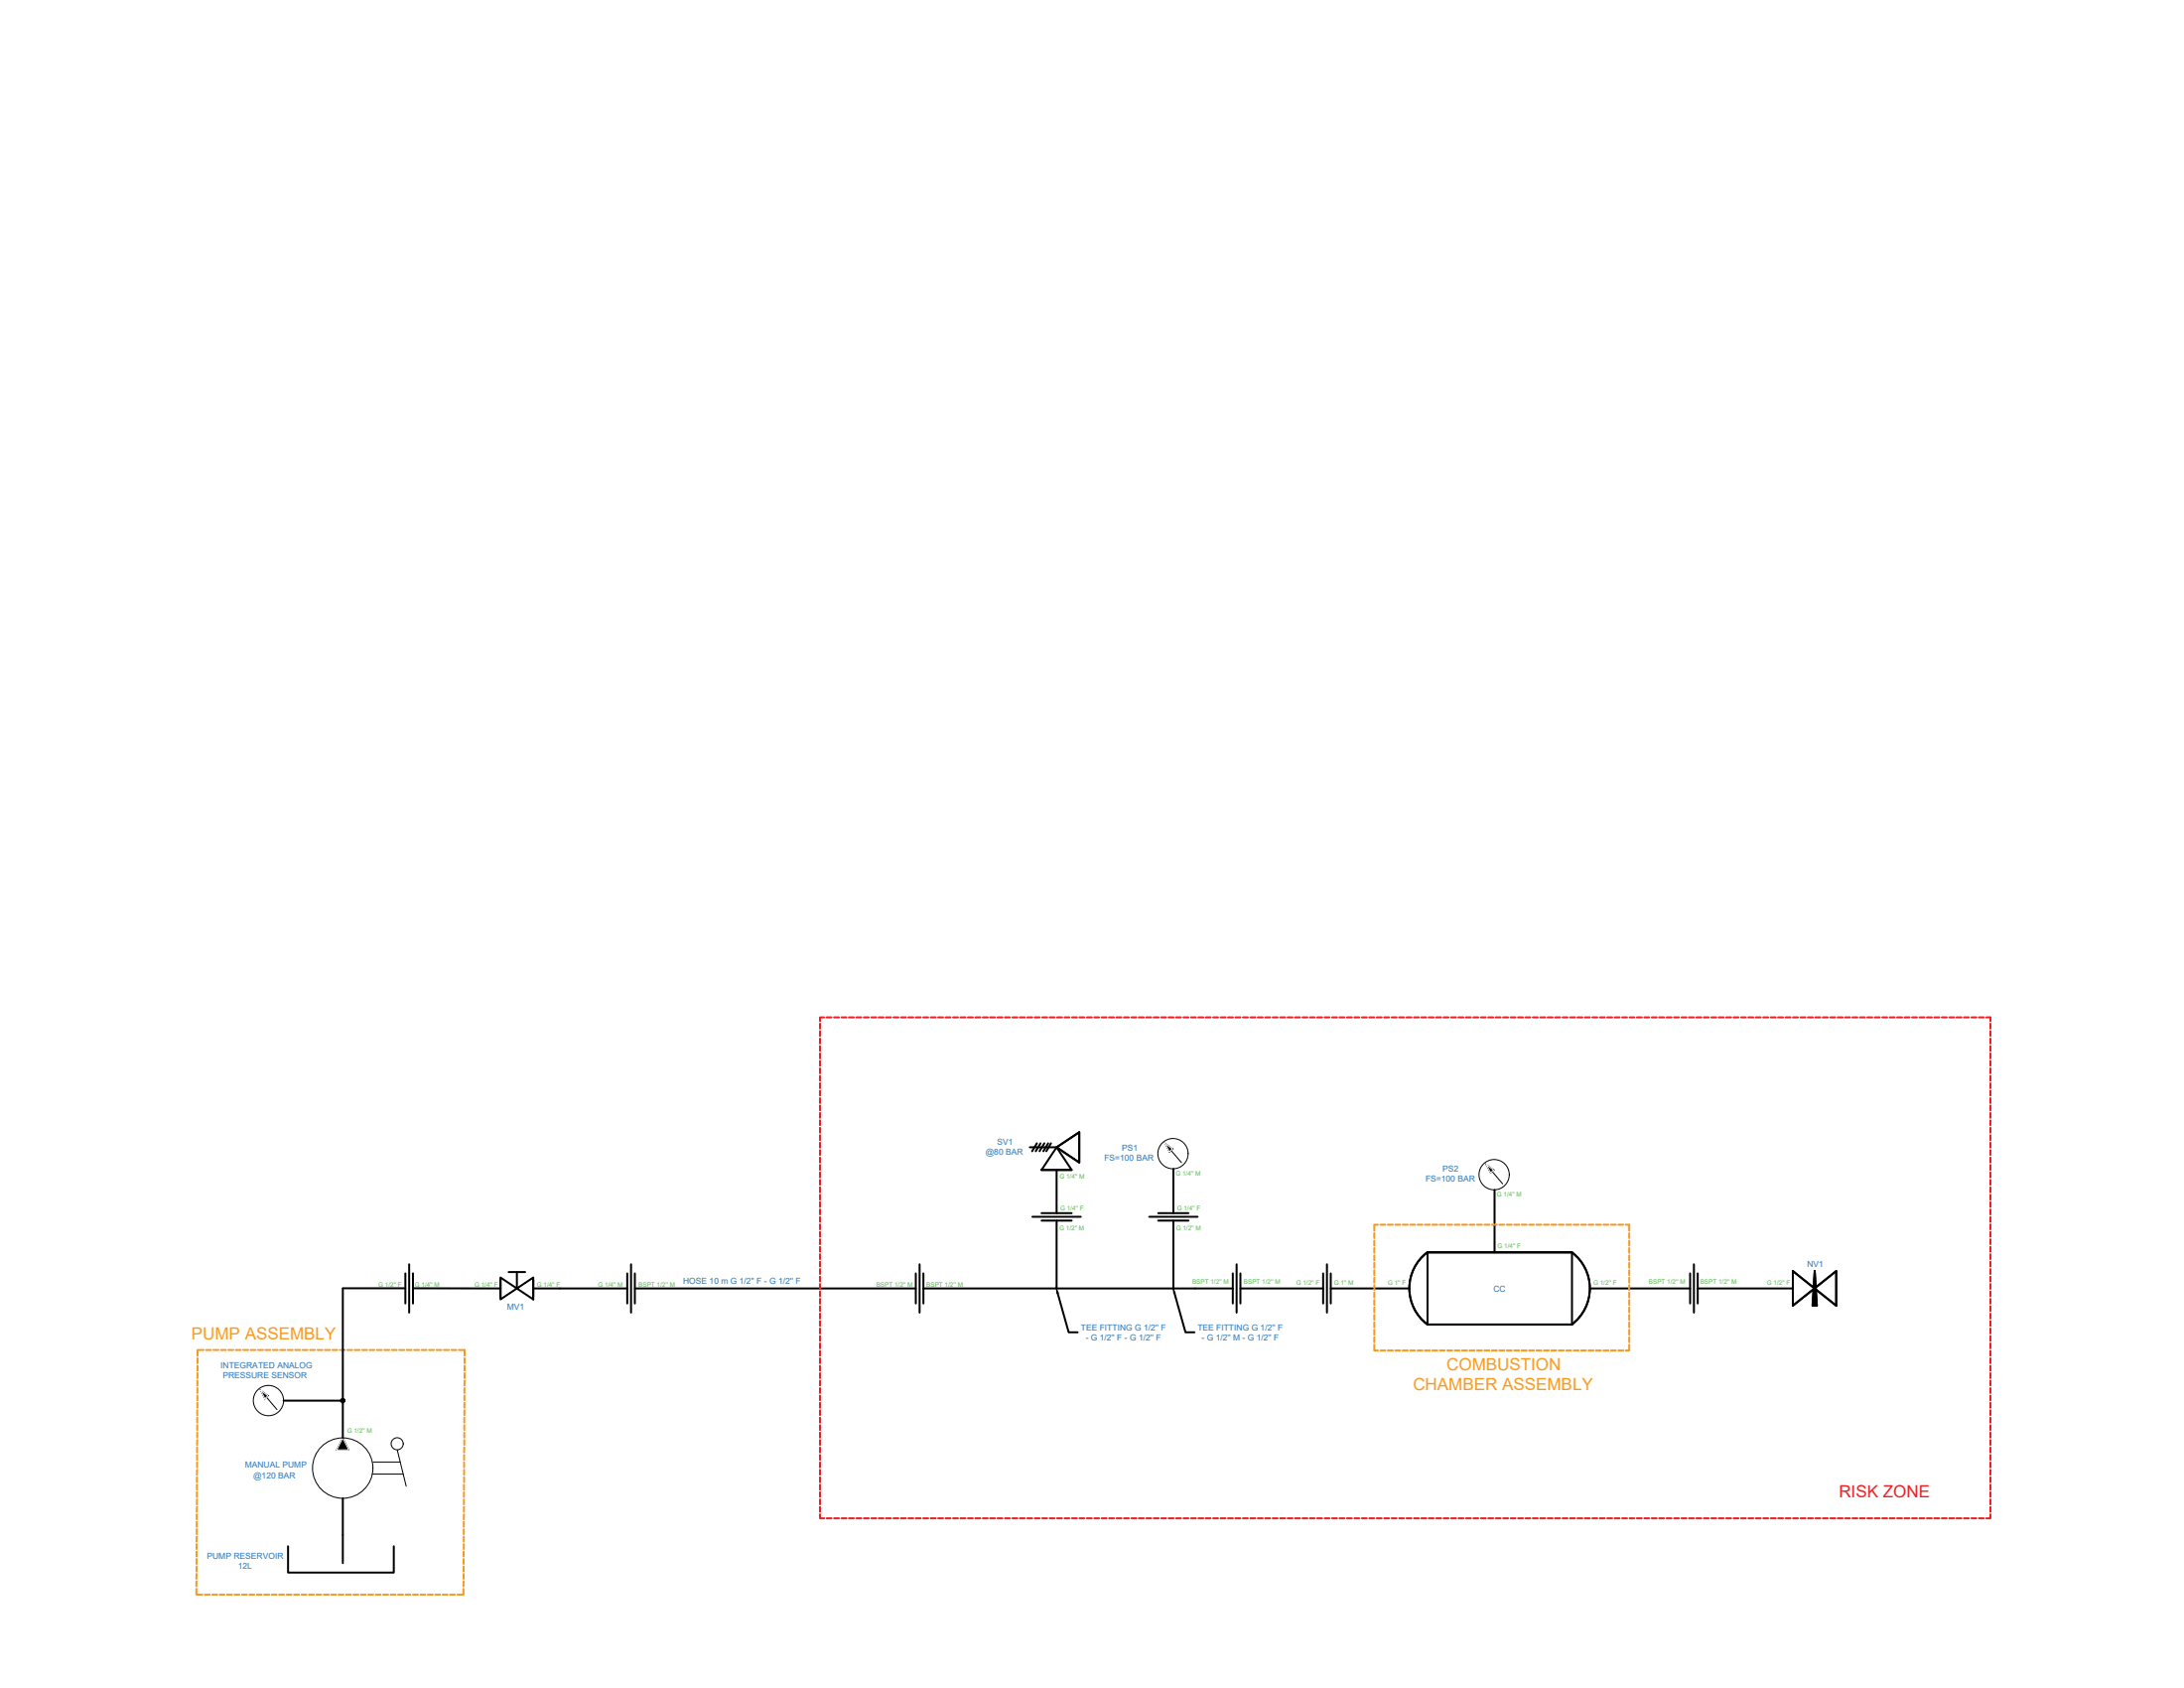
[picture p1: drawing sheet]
<svg xmlns="http://www.w3.org/2000/svg" width="279mm" height="216mm" viewBox="0 0 279 216" stroke-linecap="round" stroke-linejoin="round" font-family="sans-serif">
<!-- layer: 0 -->
<g fill="none" stroke="#000" stroke-width=".25">
<path d="M131.7 146.7h3.5M132.7 146.2l-.7 1M133.1 146.2l-.6 1M133.2 149.6h3.9M133.6 146.2l-.6 1M134.1 146.2l-.6 1M134.5 146.2l-.6 1M135.2 146.7l2.9-1.9v3.9zM135.2 146.7l1.9 2.9h-3.9zM135.2 149.6v5.6M135.2 156.1v8.7M150.1 149.5v5.7"/>
<path d="M150.1 156.1v8.7M191.2 152.2v8M43.9 164.8h8M52.8 164.8h11.2M66.1 164.8h.1M68.2 164.8h3.4M135.3 165.4l1.4 5h1.2M150.2 165.4l1.5 5h1.1M152.9 164.8h4.8M158.7 164.8h10.6M170.2 164.8h10.1M203.4 164.8h12.8"/>
<path d="M217.2 164.8h12.2"/>
</g>
<!-- layer: WIRES -->
<path d="M36.3 179.1h7.6M43.9 164.8v19.1M71.6 164.8h8.6M81.2 164.8h36M118.1 164.8h34.8M43.9 191.6v4.7" fill="none" stroke="#000" stroke-width=".25"/>
<!-- layer: SYMS -->
<g fill="none" stroke="#000" stroke-width=".25">
<path d="M132.1 155.6h6.2M133.2 155.2h3.9M133.2 156.1h3.9M147 155.6h6.2M148.2 155.2h3.8M148.2 156.1h3.8M51.9 162.9v3.8M52.3 161.7v6.2M52.8 162.9v3.8M64 163.4l4.2 2.8v-2.8l-4.2 2.8zM64 163.7v2.1M65.1 162.7h2.1"/>
<path d="M66.1 162.7v2.1M68.2 163.7v2.1M80.2 162.9v3.8M80.7 161.7v6.2M81.2 162.9v3.8M117.2 162.9v3.8M117.6 161.7v6.2M118.1 162.9v3.8M157.7 162.9v3.8M158.2 161.7v6.2M158.7 162.9v3.8M169.3 162.9v3.8"/>
<path d="M169.8 161.7v6.2M170.2 162.9v3.8M182.6 160.2a5.8 5.8 0 0 0 0 9.2M182.6 160.2v9.2h18.5M182.6 169.4h18.5M201.1 160.2a5.8 5.8 0 0 1 0 9.2M201.1 160.2h-18.5h18.5M201.1 160.2v9.2M216.2 162.9v3.8M216.7 161.7v6.2M217.2 162.9v3.8M229.4 162.6l2.7 2.2-2.7 2.2z"/>
<path d="M229.4 167v-4.4l5.5 4.4M229.4 167l5.5-4.4v4.4M232.1 164.8l2.8-2.2v4.4zM232.2 162.6l.2 4.4h-.5zM36.9 197.8v3.3h13.5v-3.3M43.9 196.3v3.6"/>
<circle cx="43.8" cy="179.1" r=".07"/>
<circle cx="43.8" cy="179.1" r=".22"/>
<circle cx="43.8" cy="179.1" r=".14"/>
</g>
<g fill="none" stroke="#000" stroke-width=".13">
<path d="M149.1 146.3l2.1 2.4M149.1 146.3l.9 .6-.4 .4zM190.1 148.9l2.1 2.5M190.1 148.9l1 .7-.4 .4zM33.3 177.8l2.1 2.5M33.3 177.8l1 .7-.4 .4zM43.9 183.9l.7 1.6h-1.5zM47.6 188.5h4M47.7 187h3.5M50.8 185.5l1.2 4.6"/>
<circle cx="150.1" cy="147.6" r="1.94"/>
<circle cx="191.1" cy="150.2" r="1.94"/>
<circle cx="34.3" cy="179.1" r="1.94"/>
<circle cx="43.8" cy="187.8" r="3.9"/>
<circle cx="50.8" cy="184.7" r=".77"/>
</g>
<g fill="#000" stroke="#000" stroke-width=".13">
<path d="M43.9 183.9l.7 1.6h-1.5z"/>
<path d="M149.1 146.3l.9 .6h-.6zM149.4 146.9l.2 .4 .4-.4z"/>
<path d="M190.1 148.9l1 .7h-.6zM190.5 149.6l.2 .4 .4-.4z"/>
<path d="M33.3 177.8l1 .7h-.6zM33.7 178.5l.2 .4 .4-.4z"/>
<path d="M232.2 162.6v4.4h-.3zM232.2 162.6v4.4h.2z"/>
</g>
<path d="M149.1 146.3l.9 .6-.4 .4zM190.1 148.9l1 .7-.4 .4zM33.3 177.8l1 .7-.4 .4zM43.9 183.9l.7 1.6h-1.5z" fill="none" stroke="#fafafa" stroke-width=".13"/>
<!-- layer: 0 -->
<g fill="none" stroke="#f8991e" stroke-width=".25">
<path d="M175.8 157.7v.7M175.8 158.7v.6M175.8 159.6v.6M176.3 156.6h-.5v.8M176.6 156.6h.6M177.5 156.6h.7M178.5 156.6h.6M179.5 156.6h.6M180.4 156.6h.6M181.4 156.6h.6M182.3 156.6h.6M183.2 156.6h.7"/>
<path d="M184.2 156.6h.6M185.1 156.6h.7M186.1 156.6h.6M187 156.6h.7M188 156.6h.6M189 156.6h.6M189.9 156.6h.6M190.9 156.6h.6M191.8 156.6h.6M192.8 156.6h.6M193.7 156.6h.7M194.7 156.6h.6"/>
<path d="M195.6 156.6h.6M196.6 156.6h.6M197.5 156.6h.6M198.5 156.6h.6M199.4 156.6h.6M200.4 156.6h.6M201.3 156.6h.7M202.3 156.6h.6M203.2 156.6h.7M204.2 156.6h.6M205.1 156.6h.7M206.1 156.6h.6"/>
<path d="M207 156.6h.7M208 156.6h.4v.8M208.4 157.7v.7M208.4 158.7v.6M208.4 159.6v.6M25.3 176.6v.6M25.3 177.5v.7M25.3 178.5v.6M25.3 179.4v.7M25.3 175.6v.7M25.3 173.7v.7M25.3 174.7v.6"/>
<path d="M26 172.7h-.7v.7M26.4 172.7h.6M27.3 172.7h.6M28.3 172.7h.6M29.2 172.7h.6M30.2 172.7h.6M31.1 172.7h.7M32.1 172.7h.6M33 172.7h.7M34 172.7h.6M34.9 172.7h.6M35.9 172.7h.6"/>
<path d="M36.8 172.7h.6M37.8 172.7h.6M38.7 172.7h.6M39.7 172.7h.6M40.6 172.7h.7M41.6 172.7h.6M42.5 172.7h.7M43.5 172.7h.6M44.4 172.7h.7M45.4 172.7h.6M46.3 172.7h.7M47.3 172.7h.6"/>
<path d="M48.2 172.7h.7M49.2 172.7h.6M50.1 172.7h.7M51.1 172.7h.6M52 172.7h.7M53 172.7h.6M53.9 172.7h.7M54.9 172.7h.6M55.8 172.7h.7M56.8 172.7h.6M57.7 172.7h.7M58.7 172.7h.7v.7"/>
<path d="M59.4 177.5v.7M59.4 178.5v.6M59.4 179.4v.7M59.4 173.7v.7M59.4 174.7v.6M59.4 175.6v.7M59.4 176.6v.6M175.8 172v.7h.5M175.8 160.6v.6M175.8 161.5v.7M175.8 162.5v.6M175.8 163.4v.7"/>
<path d="M175.8 164.4v.6M175.8 165.3v.7M175.8 166.3v.6M175.8 167.2v.7M175.8 168.2v.6M175.8 169.1v.7M175.8 170.1v.6M175.8 171v.7M176.6 172.7h.6M177.5 172.7h.7M178.5 172.7h.6M179.5 172.7h.6"/>
<path d="M180.4 172.7h.6M181.4 172.7h.6M182.3 172.7h.6M183.2 172.7h.7M184.2 172.7h.6M185.1 172.7h.7M186.1 172.7h.6M187 172.7h.7M188 172.7h.6M189 172.7h.6M189.9 172.7h.6M190.9 172.7h.6"/>
<path d="M191.8 172.7h.6M192.8 172.7h.6M193.7 172.7h.7M194.7 172.7h.6M195.6 172.7h.6M196.6 172.7h.6M197.5 172.7h.6M198.5 172.7h.6M199.4 172.7h.6M200.4 172.7h.6M201.3 172.7h.7M202.3 172.7h.6"/>
<path d="M203.2 172.7h.7M204.2 172.7h.6M205.1 172.7h.7M206.1 172.7h.6M207 172.7h.7M208.4 172v.7h-.4M208.4 160.6v.6M208.4 161.5v.7M208.4 162.5v.6M208.4 163.4v.7M208.4 164.4v.6M208.4 165.3v.7"/>
<path d="M208.4 166.3v.6M208.4 167.2v.7M208.4 168.2v.6M208.4 169.1v.7M208.4 170.1v.6M208.4 171v.7M25.1 197.5v.6M25.1 198.5v.6M25.1 199.4v.6M25.2 196.5l-.1 .7M25.2 193.7v.6M25.2 194.6v.7"/>
<path d="M25.2 195.6v.6M25.2 188.9v.7M25.2 189.9v.6M25.2 190.9v.6M25.2 191.8v.6M25.2 192.7v.7M25.2 188v.6M25.2 185.1v.7M25.2 186.1v.6M25.2 187v.7M25.2 184.2v.6M25.2 180.4v.6"/>
<path d="M25.2 181.3v.7M25.2 182.3v.6M25.2 183.2v.7M59.3 198.5v.6M59.3 199.4v.6M59.3 194.6v.7M59.3 195.6v.6M59.3 196.5v.7M59.3 197.5v.6M59.4 189.9v.6M59.4 190.9v.6M59.4 191.8v.6"/>
<path d="M59.4 192.7v.7M59.4 193.7l-.1 .6M59.4 186.1v.6M59.4 187v.7M59.4 188v.6M59.4 188.9v.7M59.4 181.3v.7M59.4 182.3v.6M59.4 183.2v.7M59.4 184.2v.6M59.4 185.1v.7M59.4 180.4v.6"/>
<path d="M25.1 203.2v.8h.8M25.1 202.3v.6M25.1 201.3v.6M25.1 200.4v.6M26.2 204h.6M27.2 204h.6M28.1 204h.6M29 204h.7M30 204h.6M30.9 204h.7M31.9 204h.6M32.9 204h.6"/>
<path d="M33.8 204h.6M34.8 204h.6M35.7 204h.6M36.7 204h.6M37.6 204h.6M38.6 204h.6M39.5 204h.7M40.5 204h.6M41.4 204h.7M42.4 204h.6M43.3 204h.6M44.3 204h.6"/>
<path d="M45.2 204h.6M46.2 204h.6M47.1 204h.7M48.1 204h.6M49 204h.7M50 204h.6M50.9 204h.7M51.9 204h.6M52.8 204h.7M53.8 204h.6M54.7 204h.7M55.7 204h.6"/>
<path d="M56.6 204h.7M57.6 204h.6M59.3 203.2v.8h-.8M59.3 200.4v.6M59.3 201.3v.6M59.3 202.3v.6"/>
</g>
<path d="M135.1 164.8l.3 .5-.2 .1zM150.1 164.8l.2 .5-.1 .1z" fill="#000" stroke="#000" stroke-width=".13"/>
<g fill="none" stroke="#ed1f24" stroke-width=".25">
<path d="M104.9 130.9v.7M104.9 131.9v.6M104.9 132.8v.7M104.9 133.8v.6M104.9 134.7v.7M104.9 135.7v.6M104.9 136.6v.7M104.9 137.6v.6M104.9 138.5v.7M104.9 139.5v.6M105.4 130.1h-.5v.5M105.7 130.1h.7"/>
<path d="M106.7 130.1h.6M107.7 130.1h.6M108.6 130.1h.6M109.6 130.1h.6M110.5 130.1h.6M111.5 130.1h.6M112.4 130.1h.6M113.3 130.1h.7M114.3 130.1h.6M115.3 130.1h.6M116.2 130.1h.6M117.2 130.1h.6"/>
<path d="M118.1 130.1h.6M119.1 130.1h.6M120 130.1h.7M121 130.1h.6M121.9 130.1h.7M122.9 130.1h.6M123.8 130.1h.7M124.8 130.1h.6M125.7 130.1h.7M126.7 130.1h.6M127.6 130.1h.6M128.6 130.1h.6"/>
<path d="M129.5 130.1h.7M130.5 130.1h.6M131.4 130.1h.7M132.4 130.1h.6M133.3 130.1h.7M134.3 130.1h.6M135.2 130.1h.7M136.2 130.1h.6M137.1 130.1h.7M138.1 130.1h.6M139 130.1h.7M140 130.1h.6"/>
<path d="M140.9 130.1h.7M141.9 130.1h.6M142.8 130.1h.7M143.8 130.1h.6M144.7 130.1h.7M145.7 130.1h.6M146.6 130.1h.7M147.6 130.1h.6M148.5 130.1h.7M149.5 130.1h.6M150.5 130.1h.6M151.4 130.1h.6"/>
<path d="M152.4 130.1h.6M153.3 130.1h.6M154.2 130.1h.7M155.2 130.1h.6M156.1 130.1h.7M157.1 130.1h.6M158.1 130.1h.6M159 130.1h.6M160 130.1h.6M160.9 130.1h.6M161.9 130.1h.6M162.8 130.1h.6"/>
<path d="M163.8 130.1h.6M164.7 130.1h.7M165.7 130.1h.6M166.6 130.1h.7M167.6 130.1h.6M168.5 130.1h.6M169.5 130.1h.6M170.4 130.1h.6M171.4 130.1h.6M172.3 130.1h.7M173.3 130.1h.6M174.2 130.1h.7"/>
<path d="M175.2 130.1h.6M176.1 130.1h.7M177.1 130.1h.6M178 130.1h.7M179 130.1h.6M179.9 130.1h.7M180.9 130.1h.6M181.8 130.1h.7M182.8 130.1h.6M183.7 130.1h.7M184.7 130.1h.6M185.6 130.1h.7"/>
<path d="M186.6 130.1h.6M187.5 130.1h.7M188.5 130.1h.6M189.4 130.1h.7M190.4 130.1h.6M191.3 130.1h.7M192.3 130.1h.6M193.3 130.1h.6M194.2 130.1h.6M195.2 130.1h.6M196.1 130.1h.6M197 130.1h.7"/>
<path d="M198 130.1h.6M198.9 130.1h.7M199.9 130.1h.6M200.9 130.1h.6M201.8 130.1h.6M202.8 130.1h.6M203.7 130.1h.6M204.7 130.1h.6M205.6 130.1h.6M206.6 130.1h.6M207.5 130.1h.7M208.5 130.1h.6"/>
<path d="M209.4 130.1h.6M210.4 130.1h.6M211.3 130.1h.6M212.3 130.1h.6M213.2 130.1h.6M214.2 130.1h.6M215.1 130.1h.7M216.1 130.1h.6M217 130.1h.7M218 130.1h.6M218.9 130.1h.7M219.9 130.1h.6"/>
<path d="M220.8 130.1h.7M221.8 130.1h.6M222.7 130.1h.7M223.7 130.1h.6M224.6 130.1h.7M225.6 130.1h.6M226.5 130.1h.7M227.5 130.1h.6M228.4 130.1h.7M229.4 130.1h.6M230.3 130.1h.7M231.3 130.1h.6"/>
<path d="M232.2 130.1h.7M233.2 130.1h.6M234.1 130.1h.7M235.1 130.1h.6M236.1 130.1h.6M237 130.1h.6M237.9 130.1h.7M238.9 130.1h.6M239.8 130.1h.7M240.8 130.1h.6M241.7 130.1h.7M242.7 130.1h.6"/>
<path d="M243.6 130.1h.7M244.6 130.1h.6M245.6 130.1h.6M246.5 130.1h.6M247.5 130.1h.6M248.4 130.1h.6M249.4 130.1h.6M250.3 130.1h.6M251.2 130.1h.7M252.2 130.1h.6M253.2 130.1h.6M254.1 130.1h.5v.5"/>
<path d="M254.6 130.9v.7M254.6 131.9v.6M254.6 132.8v.7M254.6 133.8v.6M254.6 134.7v.7M254.6 135.7v.6M254.6 136.6v.7M254.6 137.6v.6M254.6 138.5v.7M254.6 139.5v.6M104.9 140.5v.6M104.9 141.4v.6"/>
<path d="M104.9 142.3v.7M104.9 143.3v.6M104.9 144.2v.7M104.9 145.2v.6M104.9 146.1v.7M104.9 147.1v.6M104.9 148.1v.6M104.9 149v.6M104.9 150v.6M104.9 150.9v.6M104.9 151.9v.6M104.9 152.8v.7"/>
<path d="M104.9 153.7v.7M104.9 154.7v.6M104.9 155.7v.6M104.9 156.6v.6M104.9 157.6v.6M104.9 158.5v.6M104.9 159.5v.6M254.6 140.5v.6M254.6 141.4v.6M254.6 142.3v.7M254.6 143.3v.6M254.6 144.2v.7"/>
<path d="M254.6 145.2v.6M254.6 146.1v.7M254.6 147.1v.6M254.6 148.1v.6M254.6 149v.6M254.6 150v.6M254.6 150.9v.6M254.6 151.9v.6M254.6 152.8v.7M254.6 153.7v.7M254.6 154.7v.6M254.6 155.7v.6"/>
<path d="M254.6 156.6v.6M254.6 157.6v.6M254.6 158.5v.6M254.6 159.5v.6M104.9 160.4v.7M104.9 161.4v.6M104.9 162.3v.7M104.9 163.3v.6M104.9 164.2v.7M104.9 165.2v.6M104.9 166.1v.6M104.9 167.1v.6"/>
<path d="M104.9 168v.6M104.9 169v.6M104.9 169.9v.7M104.9 170.9v.6M104.9 171.8v.7M104.9 172.8v.6M104.9 173.7v.7M104.9 174.7v.6M104.9 175.6v.7M104.9 176.6v.6M104.9 177.5v.7M104.9 178.5v.6"/>
<path d="M104.9 179.4v.7M254.6 160.4v.7M254.6 161.4v.6M254.6 162.3v.7M254.6 163.3v.6M254.6 164.2v.7M254.6 165.2v.6M254.6 166.1v.6M254.6 167.1v.6M254.6 168v.6M254.6 169v.6M254.6 169.9v.7"/>
<path d="M254.6 170.9v.6M254.6 171.8v.7M254.6 172.8v.6M254.6 173.7v.7M254.6 174.7v.6M254.6 175.6v.7M254.6 176.6v.6M254.6 177.5v.7M254.6 178.5v.6M254.6 179.4v.7M104.9 193.7v.5h.5M104.9 180.4v.6"/>
<path d="M104.9 181.3v.7M104.9 182.3v.6M104.9 183.2v.7M104.9 184.2v.6M104.9 185.1v.7M104.9 186.1v.6M104.9 187v.7M104.9 188v.6M104.9 188.9v.7M104.9 189.9v.6M104.9 190.9v.6M104.9 191.8v.6"/>
<path d="M104.9 192.7v.7M105.7 194.2h.7M106.7 194.2h.6M107.7 194.2h.6M108.6 194.2h.6M109.6 194.2h.6M110.5 194.2h.6M111.5 194.2h.6M112.4 194.2h.6M113.3 194.2h.7M114.3 194.2h.6M115.3 194.2h.6"/>
<path d="M116.2 194.2h.6M117.2 194.2h.6M118.1 194.2h.6M119.1 194.2h.6M120 194.2h.7M121 194.2h.6M121.9 194.2h.7M122.9 194.2h.6M123.8 194.2h.7M124.8 194.2h.6M125.7 194.2h.7M126.7 194.2h.6"/>
<path d="M127.6 194.2h.6M128.6 194.2h.6M129.5 194.2h.7M130.5 194.2h.6M131.4 194.2h.7M132.4 194.2h.6M133.3 194.2h.7M134.3 194.2h.6M135.2 194.2h.7M136.2 194.2h.6M137.1 194.2h.7M138.1 194.2h.6"/>
<path d="M139 194.2h.7M140 194.2h.6M140.9 194.2h.7M141.9 194.2h.6M142.8 194.2h.7M143.8 194.2h.6M144.7 194.2h.7M145.7 194.2h.6M146.6 194.2h.7M147.6 194.2h.6M148.5 194.2h.7M149.5 194.2h.6"/>
<path d="M150.5 194.2h.6M151.4 194.2h.6M152.4 194.2h.6M153.3 194.2h.6M154.2 194.2h.7M155.2 194.2h.6M156.1 194.2h.7M157.1 194.2h.6M158.1 194.2h.6M159 194.2h.6M160 194.2h.6M160.9 194.2h.6"/>
<path d="M161.9 194.2h.6M162.8 194.2h.6M163.8 194.2h.6M164.7 194.2h.7M165.7 194.2h.6M166.6 194.2h.7M167.6 194.2h.6M168.5 194.2h.6M169.5 194.2h.6M170.4 194.2h.6M171.4 194.2h.6M172.3 194.2h.7"/>
<path d="M173.3 194.2h.6M174.2 194.2h.7M175.2 194.2h.6M176.1 194.2h.7M177.1 194.2h.6M178 194.2h.7M179 194.2h.6M179.9 194.2h.7M180.9 194.2h.6M181.8 194.2h.7M182.8 194.2h.6M183.7 194.2h.7"/>
<path d="M184.7 194.2h.6M185.6 194.2h.7M186.6 194.2h.6M187.5 194.2h.7M188.5 194.2h.6M189.4 194.2h.7M190.4 194.2h.6M191.3 194.2h.7M192.3 194.2h.6M193.3 194.2h.6M194.2 194.2h.6M195.2 194.2h.6"/>
<path d="M196.1 194.2h.6M197 194.2h.7M198 194.2h.6M198.9 194.2h.7M199.9 194.2h.6M200.9 194.2h.6M201.8 194.2h.6M202.8 194.2h.6M203.7 194.2h.6M204.7 194.2h.6M205.6 194.2h.6M206.6 194.2h.6"/>
<path d="M207.5 194.2h.7M208.5 194.2h.6M209.4 194.2h.6M210.4 194.2h.6M211.3 194.2h.6M212.3 194.2h.6M213.2 194.2h.6M214.2 194.2h.6M215.1 194.2h.7M216.1 194.2h.6M217 194.2h.7M218 194.2h.6"/>
<path d="M218.9 194.2h.7M219.9 194.2h.6M220.8 194.2h.7M221.8 194.2h.6M222.7 194.2h.7M223.7 194.2h.6M224.6 194.2h.7M225.6 194.2h.6M226.5 194.2h.7M227.5 194.2h.6M228.4 194.2h.7M229.4 194.2h.6"/>
<path d="M230.3 194.2h.7M231.3 194.2h.6M232.2 194.2h.7M233.2 194.2h.6M234.1 194.2h.7M235.1 194.2h.6M236.1 194.2h.6M237 194.2h.6M237.9 194.2h.7M238.9 194.2h.6M239.8 194.2h.7M240.8 194.2h.6"/>
<path d="M241.7 194.2h.7M242.7 194.2h.6M243.6 194.2h.7M244.6 194.2h.6M245.6 194.2h.6M246.5 194.2h.6M247.5 194.2h.6M248.4 194.2h.6M249.4 194.2h.6M250.3 194.2h.6M251.2 194.2h.7M252.2 194.2h.6"/>
<path d="M253.2 194.2h.6M254.6 193.7v.5h-.5M254.6 180.4v.6M254.6 181.3v.7M254.6 182.3v.6M254.6 183.2v.7M254.6 184.2v.6M254.6 185.1v.7M254.6 186.1v.6M254.6 187v.7M254.6 188v.6M254.6 188.9v.7"/>
<path d="M254.6 189.9v.6M254.6 190.9v.6M254.6 191.8v.6M254.6 192.7v.7"/>
</g>
<g font-size="2.2" fill="#f8991e">
<text x="24.5" y="171.3">PUMP ASSEMBLY</text>
<text x="180.8" y="177.9">CHAMBER ASSEMBLY</text>
<text x="185.1" y="175.3">COMBUSTION</text>
</g>
<text font-size="2.2" fill="#ed1f24" x="235.2" y="191.5">RISK ZONE</text>
<g font-size="1.1" fill="#2776bb">
<text x="126.1" y="147.7">@80 BAR</text>
<text x="127.6" y="146.4">SV1</text>
<text x="141.3" y="148.5">FS=100 BAR</text>
<text x="143.5" y="147.2">PS1</text>
<text x="184.5" y="149.9">PS2</text>
<text x="182.4" y="151.2">FS=100 BAR</text>
<text x="64.9" y="167.5">MV1</text>
<text x="87.4" y="164.2">HOSE 10 m G 1/2'' F - G 1/2'' F</text>
<text x="191.1" y="165.2">CC</text>
<text x="231.2" y="162">NV1</text>
<text x="138.3" y="170.2">TEE FITTING G 1/2'' F</text>
<text x="138.9" y="171.4">- G 1/2'' F - G 1/2'' F</text>
<text x="153.2" y="170.2">TEE FITTING G 1/2'' F</text>
<text x="153.7" y="171.4">- G 1/2'' M - G 1/2'' F</text>
<text x="28.2" y="175">INTEGRATED ANALOG</text>
<text x="28.5" y="176.3">PRESSURE SENSOR</text>
<text x="31.3" y="187.7">MANUAL PUMP</text>
<text x="32.4" y="189.1">@120 BAR</text>
<text x="26.5" y="199.4">PUMP RESERVOIR</text>
<text x="30.5" y="200.7">12L</text>
</g>
<g font-size=".8" fill="#58ba48">
<text x="135.6" y="150.7">G 1/4'' M</text>
<text x="135.6" y="154.8">G 1/4'' F</text>
<text x="150.4" y="150.4">G 1/4'' M</text>
<text x="150.6" y="154.8">G 1/4'' F</text>
<text x="191.5" y="153">G 1/4'' M</text>
<text x="135.5" y="157.3">G 1/2'' M</text>
<text x="150.5" y="157.3">G 1/2'' M</text>
<text x="191.6" y="159.7">G 1/4'' F</text>
<text x="48.4" y="164.6">G 1/2&quot; F</text>
<text x="53.1" y="164.6">G 1/4'' M</text>
<text x="60.7" y="164.6">G 1/4'' F</text>
<text x="68.7" y="164.6">G 1/4'' F</text>
<text x="76.5" y="164.6">G 1/4&quot; M</text>
<text x="81.7" y="164.6">BSPT 1/2'' M</text>
<text x="112.1" y="164.6">BSPT 1/2'' M</text>
<text x="118.5" y="164.6">BSPT 1/2'' M</text>
<text x="152.5" y="164.2">BSPT 1/2'' M</text>
<text x="159.1" y="164.3">BSPT 1/2'' M</text>
<text x="165.8" y="164.4">G 1/2'' F</text>
<text x="170.6" y="164.4">G 1'' M</text>
<text x="177.5" y="164.4">G 1'' F</text>
<text x="203.8" y="164.3">G 1/2'' F</text>
<text x="210.9" y="164.2">BSPT 1/2'' M</text>
<text x="217.5" y="164.3">BSPT 1/2'' M</text>
<text x="226" y="164.3">G 1/2'' F</text>
<text x="44.4" y="183.3">G 1/2'' M</text>
</g>
</svg>
